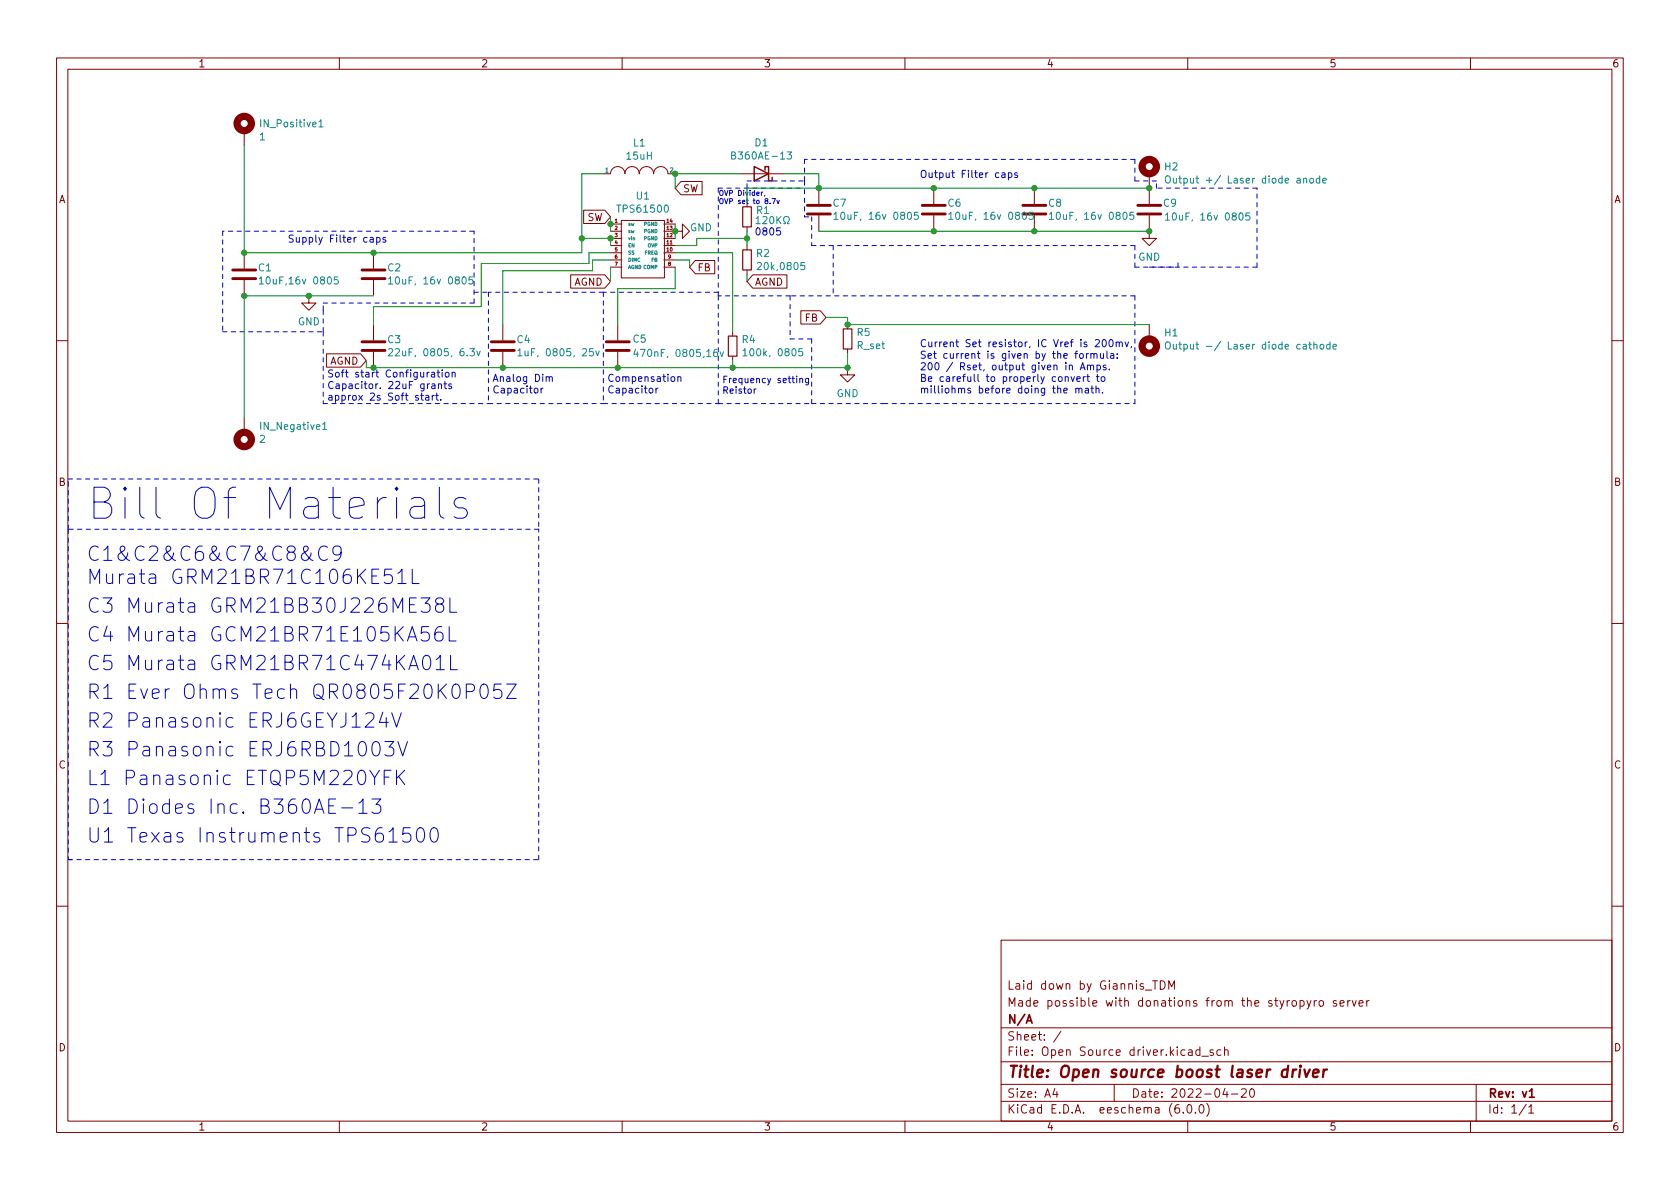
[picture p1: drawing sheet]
<svg xmlns="http://www.w3.org/2000/svg" width="297mm" height="210mm" viewBox="0 0 297 210" stroke-linecap="round" stroke-linejoin="round" font-family="sans-serif">
<g fill="none" stroke="#840000" stroke-width=".18">
<path d="M10 10.2h277v190.1h-277zM12 12.2h273v186.1h-273zM60 10.2v2M110 10.2v2M160 10.2v2M210 10.2v2M260 10.2v2M43.2 23.1v2.5M103.2 37.2h3.7l1 1.1-1 1.2h-3.7zM106.7 30.7h1.2a1.27 1.27 0 0 1 1.3-1.2 1.27 1.27 0 0 1 1.3 1.2 1.27 1.27 0 0 1 1.3-1.2 1.27 1.27 0 0 1 1.2 1.2 1.27 1.27 0 0 1 1.3-1.2 1.27 1.27 0 0 1 1.3 1.2 1.27 1.27 0 0 1 1.2-1.2 1.27 1.27 0 0 1 1.3 1.2h1.3M107.9 39.6h2.1M109.9 39h7.6v10.1h-7.6z"/>
<path d="M117.4 39.6h2M120.4 32.1h3.7v2.3h-3.7l-1-1.1zM130.8 30.7h7.6M132.1 35.8v.8M144.8 33.3v2.8M144.8 38.1v2.8M165.1 33.3v2.8M165.1 38.1v2.8M182.9 33.3v2.8M182.9 38.1v2.8M203.2 38.1v4.1h1.3l-1.3 1.2-1.3-1.2h1.3M203.2 30.7v5.4"/>
<path d="M43.2 44.7v2.8M43.2 49.5v2.8M54.6 52.3v1.3h1.3l-1.3 1.3-1.3-1.3h1.3M66 44.7v2.8M66 49.5v2.8M66 57.4v2.8M88.9 57.4v2.8M100.9 48.6h6l1 1.2-1 1.2h-6zM107.9 44.7h2.1M107.9 43.4h2.1M107.9 42.2h2.1M107.9 40.9h2.1"/>
<path d="M107.9 46h2.1M107.9 47.2h2.1M109.2 57.4v2.8M117.4 40.9h3.2v-1.3l1.3 1.3-1.3 1.3v-1.3M117.4 44.7h2M117.4 43.4h2M117.4 42.2h2M117.4 46h2M117.4 47.2h2M122.9 46.1h3.5v2.3h-3.5l-1-1.2zM129.5 58.7v.7M132.1 40.1v.8"/>
<path d="M132.1 43.4v.8M132.1 47.7v.8M133.1 48.6h6v2.4h-6l-1-1.2zM141.6 55h3.4l1 1.1-1 1.2h-3.4zM149.9 57.4v.8M203.2 57.4v2.5M10 60.2h2M43.2 73.9v2.5M57.7 62.6h6.1l1 1.1-1 1.2h-6.1zM66 62.2v2.8M88.9 62.2v2.8M109.2 62.2v2.8"/>
<path d="M129.5 63v.7M149.9 65v1.3h1.2l-1.2 1.3-1.3-1.3h1.3M149.9 61.7v.8M285 60.2h2M10 110.2h2M285 110.2h2M10 160.2h2M177 166.3h108v32h-108zM203.8 173.4h.8M205.1 173.4a.76 .76 0 0 1 .9 .8 .76 .76 0 0 1-.9 .7zM206.6 174.9v-1.5l.5 1.1 .5-1.1v1.5M229.9 177l.4-.1 .3 .3v.4l-.2 .3h-.5"/>
<path d="M231.1 176.9l.3 1M231.8 176.9l-.5 1.4-.2 .1M232.4 176.9v1M232.8 176.9l-.3 .1-.1 .2M233.4 177l.3-.1 .3 .3v.4l-.3 .3h-.3l-.2-.3v-.4zM236.3 177l-.4-.1-.2 .2 .1 .3 .5 .1v.4h-.6M236.9 177.4l.7-.1v-.3l-.5-.1-.2 .2 .1 .8h.6M238.3 176.9v1M238.7 176.9l-.3 .1-.1 .2M239.1 176.9l.3 1 .4-1M240.3 177.4l.7-.1-.1-.3-.4-.1-.2 .2 .1 .8h.5M241.6 176.9v1"/>
<path d="M242.1 176.9l-.3 .1-.2 .2M285 160.2h2M60 198.3v2M110 198.3v2M160 198.3v2M177 194.8h108M177 191.8h108M177 187.8h108M177 181.8h108M186.5 192.5l-.4 1h1M186.9 193v1M187.6 182.4l-1.3 1.9"/>
<path d="M197 191.8v3M208.4 195.3a.59 .59 0 0 0-.7 .7v.5l.2 .3h.4l.2-.1 .1-.5-.2-.2-.4-.1-.3 .3M209.2 196.7v.1M210 198.3v2M210.1 195.4l.1-.1a.81 .81 0 0 1 .6 .7 .81 .81 0 0 1-.3 .8h-.1a.81 .81 0 0 1-.6-.6 .81 .81 0 0 1 .3-.8zM211.4 196.7v.1M212.1 195.5l.3-.2a.81 .81 0 0 1 .5 .7 .81 .81 0 0 1-.3 .8h-.1a.81 .81 0 0 1-.4-1.3zM212.1 185.7l-.4-.1-.3 .3v.4l.2 .3h.5M212.1 185.1v1.5M212.5 186.8h1.1M213.4 195.1a1.72 1.72 0 0 1 0 2.3M214.5 185.7l-.4-.1-.2 .2 .1 .3 .5 .1v.4h-.6"/>
<path d="M215.9 185.7l-.5-.1-.3 .3v.4l.2 .3h.6M216.5 185.8l.2-.2 .4 .1v.9M216.5 185.1v1.5M216.6 192.5l-.4 1h.9M216.9 193v1M217.7 193.5h1.2M219.5 192.7l.6-.2 .2 .2 .1 .3-1 1h1M221.1 192.7l.2-.2a.81 .81 0 0 1 .6 .7 .81 .81 0 0 1-.3 .8h-.2a.81 .81 0 0 1-.3-1.3zM260 198.3v2M261 191.8v6.5M269.9 195.3l-1.3 1.9M270.3 195.8l.4-.5v1.5"/>
<path d="M270.3 196.8h.9"/>
</g>
<path d="M181.5 180.9l.5-1.5 .5 1.5M181.6 180.5h.7M270.4 193l.4-.5v1.5M270.4 194h.9" fill="none" stroke="#840000" stroke-width=".3"/>
<path d="M228.6 189.1l-.1 1.4M229.2 189.1l-.4 .1-.2 .3M229.9 189.1l-.2 1.4M230 188.5l-.2 .1 .1 .1 .1-.1v-.1l-.1 .2M230.6 189.1l.3 1.4 .7-1.4M232.2 189.8l.9-.2v-.4l-.6-.1-.3 .3v1l.2 .1 .6-.1M234.1 189.1l-.2 1.4M234.6 189.1l-.4 .1-.2 .3" fill="none" stroke="#840000" stroke-width=".4"/>
<g fill="none" stroke="#840000" stroke-width=".51">
<path d="M142.7 37.8h4.1M142.7 36.3h4.1M163.1 37.8h4M163.1 36.3h4M180.8 37.8h4.1M180.8 36.3h4.1M201.2 37.8h4M201.2 36.3h4M41.1 49.3h4.1M41.1 47.7h4.1M64 49.3h4.1M64 47.7h4.1"/>
<path d="M64 62h4.1M64 60.4h4.1M86.9 62h4M86.9 60.4h4M107.2 62h4.1M107.2 60.4h4.1"/>
</g>
<g fill="none" stroke="#008484" stroke-width=".18">
<path d="M56.4 21.5l.3-.3v1.2M56.4 22.4h.7M129.4 27.5l.5-.1 .1-.2v-.2l-.6-.1v1.2h.4l.2-.1 .1-.3-.3-.2M133.7 38.7l.3-.4v1.3M133.7 39.6h.7M134.9 38.4l.5-.1 .2 .4-.8 .9h.8M136.2 38.4l.2-.1a.68 .68 0 0 1 .4 .6 .68 .68 0 0 1-.4 .7l-.2-.2-.1-.3zM137.4 38.3v1.3M137.5 38.8l.6 .8M138.1 38.3l-.7 .7M138.6 39.6h.3v-.3a.54 .54 0 0 1-.3-.7 .54 .54 0 0 1 .8-.3 .58 .58 0 0 1-.2 1v.3h.3M139.2 26.9h.7l-.4 .4 .4 .2v.5l-.2 .1-.5-.1"/>
<path d="M147.4 37.9l.4-.4v1.3M147.4 38.8h.8M162.3 37.5h-.6l-.1 .6 .2-.1 .5 .1 .1 .2-.1 .4-.2 .1-.5-.1M167.8 37.9l.3-.4v1.3M167.8 38.8h.7M182.6 37.5h-.6v.6l.2-.1 .4 .1 .1 .2-.1 .4-.1 .1-.5-.1M185.5 37.9l.4-.4v1.3M185.5 38.8h.8M200.4 37.5h-.6l-.1 .6 .2-.1 .5 .1 .1 .2-.1 .4-.2 .1-.5-.1M206.1 38l.3-.3v1.2M206.1 38.9h.7M206.2 31.2l.2-.1a.43 .43 0 0 1 .5 .4v.4a.42 .42 0 0 1-.4 .5 .42 .42 0 0 1-.4-.5v-.4z"/>
<path d="M207.5 31.5v.8l.3 .1 .2-.2M220.9 37.7h-.6v.6l.2-.2 .4 .1 .1 .2-.1 .4-.1 .1-.5-.1M231.6 31.6l.2-.1 .4 .1v.5l-.1 .2-.3 .1-.2-.2zM233.3 31.6l-.3-.1-.3 .3 .2 .5h.4M233.3 31.1v1.3M233.9 31.9l.6-.1-.1-.2-.3-.1-.2 .2v.6h.5M45.8 49.3l.4-.3v1.2M45.8 50.2h.8M59.7 49h-.6v.6l.2-.2 .4 .1 .1 .2-.1 .4-.1 .1-.5-.1M68.7 49.3l.4-.3v1.2M68.7 50.2h.7M83.6 49h-.6l-.1 .6 .2-.2 .4 .1 .1 .2v.4l-.2 .1-.5-.1"/>
<path d="M133.9 46.5l.5-.1 .2 .4-.8 .9h.8M142.2 46.4h-.6v.6l.2-.1 .4 .1 .1 .1-.1 .5-.1 .1-.5-.1M57 75l.4-.3v1.2M57 75.9h.8M68.7 61.8l.5-.1 .2 .3-.8 .9h.8M84.3 62.1l.3 .8 .3-.8M91.6 62l.3-.3v1.2M91.6 62.9h.7M105.3 62.1l.3 .8 .4-.8M112.4 61.7l-.3 .9h.8M127.3 62.2l.3 .9 .3-.9M131.4 62l.3-.3v1.2"/>
<path d="M131.4 62.9h.7M141.9 61.7h-.6l-.1 .6 .2-.2 .4 .1 .1 .2v.4l-.2 .1-.5-.1M206.1 60.6l.3-.1a.43 .43 0 0 1 .5 .4v.4a.42 .42 0 0 1-.4 .4 .42 .42 0 0 1-.4-.4zM207.5 60.9v.8h.3l.2-.1M208 60.9v.8M232.3 61l.2-.1h.3l.1 .8M233.5 61l.1-.1 .4 .1 .1 .5-.2 .2h-.3l-.1-.1zM235.2 60.9h-.4l-.3 .2 .2 .6h.5M235.2 60.5v1.2M235.7 61.3l.6-.1-.1-.3h-.3l-.2 .2 .1 .6h.4"/>
</g>
<g fill="none" stroke="#840000" stroke-width="1.3">
<circle cx="43.2" cy="21.8" r="1.27"/>
<circle cx="203.2" cy="29.5" r="1.27"/>
<circle cx="43.2" cy="77.7" r="1.27"/>
<circle cx="203.2" cy="61.2" r="1.27"/>
</g>
<path d="M131.3 36.6h1.5v3.5h-1.5zM128.8 59.4h1.5v3.6h-1.5zM131.3 44.2h1.5v3.5h-1.5zM149.1 58.2h1.5v3.5h-1.5z" fill="none" stroke="#840000" stroke-width=".2"/>
<path d="M133.3 29.5l2.6 1.2-2.6 1.3zM135.3 30.1v-.6h.6v2.5h.6v-.6" fill="none" stroke="#840000" stroke-width=".25"/>
<g fill="none" stroke="#0000c2" stroke-width=".18">
<path d="M134.6 34v.6M134.9 34l-.3 .1M135.2 34.5l-.1 .2M136.5 35.1h.6l-.4 .9M137.4 35.4l.2 .6 .2-.6M177.2 30.6h.4l.1 .8M177.7 30.9h-.4l-.2 .2 .2 .3 .4-.1M178.3 30.6h.4l.2 .2-.1 .5h-.5M178.3 30.6v1.2M179.9 30.6h-.3l-.2 .1v.2l.5 .1v.3h-.5M65.5 42h.4l.1 .8M66 42.3h-.4l-.2 .2 .2 .3h.4"/>
<path d="M66.6 42h.4l.2 .2-.1 .6h-.5M66.6 42v1.3M68.2 42h-.3l-.2 .2v.1l.5 .2v.3h-.5M138 40.3h-.6l-.1 .6 .2-.1h.4l.1 .2v.4l-.2 .2-.5-.2M74.4 69.9h.5M74.6 69.5v1.1l.3 .2M75.3 70h.5v.8M75.8 70.2l-.4 .1-.2 .2 .2 .3 .4-.1M76.3 65.9h.5l.1 .8M76.4 67.9h.5v.8M76.4 69.9v.9M76.8 69.9l-.4 .3"/>
<path d="M76.9 66.1l-.5 .1-.2 .2 .2 .3 .5-.1M76.9 68.2h-.4l-.2 .2 .2 .3h.4M77 69.9h.5M77.2 69.5v1.1l.3 .2M77.3 65.8h.5M77.5 65.4v1.1l.3 .2M77.5 68l.2-.1h.3l.1 .8M77.5 67.9v.8M77.9 70.6v.2M78.2 65.4v.1M78.2 65.8v.9M78.5 67.9h.5"/>
<path d="M78.7 67.5v1l.3 .2M78.8 65.9l.3-.1 .3 .3v.3l-.3 .3-.3-.1-.1-.2zM79.8 67.9h-.3l-.2 .2 .1 .1 .4 .2v.3h-.5M79.9 66l.2-.2 .3 .1 .1 .8M79.9 65.8v.9M95.7 68.7v.8M96 68.7l-.3 .2M96.6 66.7l.1-.1 .3 .1 .1 .8M97.1 66.8l.2-.2 .3 .1 .1 .8M116 68.7v.8M116.3 68.7l-.3 .2M118.8 66.7l.3-.1 .2 .2v.4l-.2 .3-.3-.1-.2-.2z"/>
<path d="M119.8 66.7l.2-.1 .3 .1 .1 .8M119.8 66.6v.9M133.3 68.8v.7M133.7 68.8l-.4 .2M141.4 67l.2-.1 .3 .1v.7M141.4 66.9v.8M143 66.9v.9l-.3 .3-.2-.1M143 67l-.4-.1-.2 .2 .1 .5h.5M188.1 69.1l.6-.1-.1-.3h-.3l-.2 .1 .1 .6h.4M188.3 66.7l.2-.1 .3 .1 .1 .8M189.1 64.7l.1-.1h.3l.1 .8M189.4 66.6l.3 .9 .3-.9"/>
<path d="M190 62.5h.5M190.2 68.8l.2-.1h.3l.1 .8M190.2 68.7v.8M190.4 67l.6-.1-.1-.2-.3-.1-.2 .2 .1 .6h.4M190.5 62.1l-.3 .2v1.1M190.8 68.8l.1-.1h.3l.1 .8M190.9 62.6l.2-.1 .4 .1v.5l-.1 .2-.3 .1-.2-.2zM191 65.4l.4-1.3 .4 1.3M191.1 65h.6M191.5 66.6v.9M191.9 66.6l-.4 .2M191.9 68.7h.5l.1 .8"/>
<path d="M192.1 62.5v.9M192.1 66.6h.5M192.3 64.7l.2-.1h.3v.8M192.3 64.6v.8M192.3 66.2v1.1l.3 .2M192.5 62.5l-.4 .3M192.5 69h-.5l-.2 .2 .2 .3 .5-.1M192.8 64.7l.2-.1h.3l.1 .8M192.9 62.6l.2-.1 .3 .1v.8M192.9 62.5v.9M192.9 68.7h.5M193.1 68.2v1.1l.3 .2"/>
<path d="M193.4 62.7l.2-.2 .3 .1 .1 .8M193.7 60.2l.4-.2 .3 .4-.8 .9h.8M193.8 68.8l.2-.1h.3v.8M193.8 68.2v1.3M193.8 66.6h.5M194 64.6h.3l.3 .2-.2 .5h-.4M194 64.6v1.2M194 66.2v1.1l.3 .2M194.6 62.5v.8l.3 .1 .2-.2M194.7 66.7l.2-.1 .4 .1 .1 .5-.2 .2-.3 .1-.2-.2zM194.9 69.4v.1M195.1 60.1l.1-.1a.68 .68 0 0 1 .4 .7 .68 .68 0 0 1-.4 .6 .84 .84 0 0 1-.1-1.2z"/>
<path d="M195.1 62.5v.9M195.5 64.6h-.3l-.1 .1v.2l.4 .1v.3h-.4M195.7 62.1v1.1l.2 .2M196.1 65.3v.1M196.2 60.2l.2-.2a.68 .68 0 0 1 .4 .7 .68 .68 0 0 1-.4 .6l-.2-.1-.1-.4zM196.4 62.6h.5v.8M196.9 62.8l-.4 .1-.2 .2 .2 .3 .4-.1M197.3 60.6l.2-.1h.3l.1 .8M197.3 60.5v.8M197.5 63.2v.2M197.5 62.6v.1M197.9 60.7l.2-.2h.3v.8"/>
<path d="M198.9 60.5l.3 .8 .3-.8M200.1 61.3l-.1 .2M55 97.8a1.1 1.1 0 0 1-1.5 1.2 .69 .69 0 0 1 0-1.1l.8-.5a.47 .47 0 0 0 .1-.7l-.3-.1-.3 .1a.95 .95 0 0 0 .2 1.2l1 1.1 .4 .1M57.9 96.8a.95 .95 0 0 0-1.1-.1 .95 .95 0 0 0-.5 .9 1.08 1.08 0 0 0 .3 1.2 1.08 1.08 0 0 0 1.2 .2l.1-.1M60.3 97.6l-.5 .5-.7-.1-.2-.4v-.6l.2-.3 .7-.1 .4 .2a1.68 1.68 0 0 1-.6 2.3h-.5M72.7 88.2l.5-.2h1.1l.5 .2 .3 .6v2.8M75.1 89.3l-.5 .3h-1.4a1.08 1.08 0 0 0-.8 1 1.08 1.08 0 0 0 .8 1h1.4l.5-.2M77.7 86.2v4.7l.2 .5 .6 .2M82.4 88.2l-.5-.2h-.8l-.5 .2-.3 .6 .3 .8 .5 .2h.8l.5 .3 .2 .5-.2 .8-.5 .2h-1.1l-.5-.2M69.3 100.6h-1.2l-.2 1.3 .4-.3 .8 .1 .3 .4-.1 .8-.4 .3h-.6l-.4-.3M70.3 101.4l.8-.8v2.6M70.3 103.2h1.5"/>
<path d="M72.9 100.6v2.6h1.2M74.5 105.7h1.5l-.8 1a.69 .69 0 0 1 .8 .5v.6l-.2 .3-.2 .2h-.8l-.3-.3M74.9 116.1a.61 .61 0 0 1 .7-.2 .61 .61 0 0 1 .4 .5 1.49 1.49 0 0 1-.4 2 .65 .65 0 0 1-.8-.5 2.17 2.17 0 0 1 .1-1.8zM75.8 110.8h-1.2l-.1 1.2 .3-.2 .9 .1 .2 .4-.1 .8-.4 .2h-.6l-.3-.2M77.1 116.6l.7-.7v2.5M77.1 118.4h1.5M77.5 106.8a.55 .55 0 0 1-.5-.5 .55 .55 0 0 1 .5-.6h.5a.55 .55 0 0 1 .5 .6 .55 .55 0 0 1-.5 .5l-.8 .1-.2 .4v.5l.5 .5h.5l.5-.5v-.5l-.5-.5M78.1 110.8a1.01 1.01 0 0 0-1.2 1.1v1l.2 .3 .7 .1 .4-.2 .1-.8-.2-.4-.7-.1-.5 .5M79.4 110.8v2.5h1.2M79.5 105.7v2.6h1.3M79.7 115.9v2.5h1.2M64.7 126.3l.3-.3h.6a.69 .69 0 0 1 .4 1.1l-1.5 1.5h1.6"/>
<path d="M65.4 136.2l.8 1.3 .9-1.3M66 131.4a.61 .61 0 0 1 .6-.3 .61 .61 0 0 1 .5 .5 1.49 1.49 0 0 1-.5 2.1 .65 .65 0 0 1-.7-.5 2.17 2.17 0 0 1 .1-1.8zM66.2 137.5v1.2M67.7 125.9l-.6 1.8h1.6M67.9 137.4h.9M68.1 131.1h1.5l-.8 1a.69 .69 0 0 1 .8 .5v.6l-.2 .3-.3 .2h-.7l-.3-.3M68.3 126.9v1.7M69.1 136.2h-1.2v2.5M69.3 126l.8 2.6 .9-2.6M70.1 136.2v2.5M70.3 131.1l.9 2.6 .8-2.6M70.5 137.3l1.1 1.4"/>
<path d="M71.6 136.2l-1.5 1.5M82.4 122.3h1a.69 .69 0 0 0 .5-.7 .69 .69 0 0 0-.5-.6h-1v2.5M85.1 121.2a.61 .61 0 0 1 .6-.2 .61 .61 0 0 1 .5 .5 1.49 1.49 0 0 1-.5 2 .65 .65 0 0 1-.7-.5 2.17 2.17 0 0 1 .1-1.8zM88.6 121h-1.2l-.1 1.2 .3-.3 .9 .2 .2 .3-.1 .9-.3 .2h-.7l-.3-.2M89.6 121h1.7l-1.7 2.5h1.7M58.1 142.5h.9M59.3 141.3h-1.2v2.5h1.2M60.4 142.9h2M63.5 142l.7-.7v2.5M63.5 143.8h1.4M65.8 141.3h1.5l-.8 1a.69 .69 0 0 1 .8 .4v.6l-.2 .4-.3 .1h-.7l-.3-.2M68.8 147.1l.7-.7v2.5"/>
<path d="M68.8 148.9h1.4M72.5 146.4h-1.2l-.1 1.2 .4-.3 .8 .2 .2 .3-.1 .9-.3 .2h-.6l-.4-.2M73.9 146.6a.61 .61 0 0 1 .6-.2 .61 .61 0 0 1 .4 .5 1.49 1.49 0 0 1-.4 2 .65 .65 0 0 1-.8-.5 2.17 2.17 0 0 1 .2-1.8zM76.3 146.6a.61 .61 0 0 1 .6-.2 .61 .61 0 0 1 .5 .5 1.49 1.49 0 0 1-.5 2 .65 .65 0 0 1-.7-.5 2.17 2.17 0 0 1 .1-1.8z"/>
</g>
<g fill="none" stroke="#0000c2" stroke-width=".18" stroke-dasharray=".8 .8">
<path d="M127 33.3h15.2M132.1 32h10.1M132.1 33.3v-1.3M142.2 28.2v3.8M142.2 32v6.3M142.2 38.3h1.3M143.5 38.3v5.1M200.7 32v-3.8M200.7 28.2h-58.5M204.5 32h-3.8M204.5 33.3v-1.3M222.2 33.3h-17.7"/>
<path d="M39.4 58.7h17.7M39.4 40.9v17.8M57.1 53.6h26.7M57.1 54.9v3.8M57.1 54.9v-1.3M57.1 58.7v12.7M83.8 53.6v-12.7M83.8 51.7h2.6M83.8 40.9h-44.4M86.4 51.7v19.7M106.7 51.7v19.7M106.7 51.7h-20.3"/>
<path d="M127 51.7h-20.3M127 52.3v-19M127 52.3v19.1M139.7 52.3h-12.7M139.7 59.9h3.8M139.7 52.3v7.6M143.5 43.4h57.2M143.5 59.9v11.5M147.3 43.4v8.9M172.7 52.3h-33M200.7 47.2h7.6M200.7 43.4v3.8"/>
<path d="M200.7 52.3h-28M203.2 47.2h19M208.3 47.2v-1.2M222.2 47.2v-13.9M57.1 71.4h29.3M86.4 71.4h20.3M106.7 71.4h20.9M127 71.4h16.5M143.5 71.4h12.7M156.2 71.4h44.5M200.7 71.4v-19.1M12.1 93.6v-8.9"/>
<path d="M12.1 84.7h83.1M12.1 93.6v58.4M95.2 93.6h-83.1M95.2 84.7v8.9M12.1 152h.6M12.1 152h83.1M95.2 152v-58.4"/>
</g>
<g fill="none" stroke="#008400" stroke-width=".18">
<path d="M43.2 25.6v19.1h59.7v-14h3.8M107.9 38.3v2.6M119.4 39.6v2.6M130.8 30.7h-11.4v2.6M138.4 30.7h6.4v2.6M203.2 33.3h-71.1v2.5M66 52.3h-22.8v21.6M102.9 42.2h5v1.2M107.9 47.2v2.6M107.9 44.7h-3.8v1.9h-19v7.6h-19.1v3.2M107.9 46h-3.1v1.9h-15.9v9.5M119.4 47.2v3.8h-10.2v6.4"/>
<path d="M119.4 44.7h10.1v14M119.4 46h2.5v1.2M132.1 40.9v2.5M132.1 48.5v1.3M132.1 42.2h-8.9v1.2h-3.8M144.8 40.9h58.4M146 56.1h3.9v1.3h53.3M64.8 63.7v1.3M129.5 63.7v1.3M149.9 62.5v2.5h-83.9"/>
</g>
<g fill="#008400" stroke="#008400" stroke-width=".18">
<circle cx="165.1" cy="33.3" r=".46"/>
<circle cx="165.1" cy="40.9" r=".46"/>
<circle cx="203.2" cy="33.3" r=".46"/>
<circle cx="144.8" cy="33.3" r=".46"/>
<circle cx="182.9" cy="33.3" r=".46"/>
<circle cx="182.9" cy="40.9" r=".46"/>
<circle cx="203.2" cy="40.9" r=".46"/>
<circle cx="66" cy="65" r=".46"/>
<circle cx="88.9" cy="65" r=".46"/>
<circle cx="149.9" cy="57.4" r=".46"/>
<circle cx="149.9" cy="65" r=".46"/>
<circle cx="132.1" cy="42.2" r=".46"/>
<circle cx="129.5" cy="65" r=".46"/>
<circle cx="119.4" cy="30.7" r=".46"/>
<circle cx="107.9" cy="39.6" r=".46"/>
<circle cx="119.4" cy="40.9" r=".46"/>
<circle cx="107.9" cy="42.2" r=".46"/>
<circle cx="102.9" cy="42.2" r=".46"/>
<circle cx="43.2" cy="44.7" r=".46"/>
<circle cx="43.2" cy="52.3" r=".46"/>
<circle cx="54.6" cy="52.3" r=".46"/>
<circle cx="109.2" cy="65" r=".46"/>
<circle cx="66" cy="44.7" r=".46"/>
</g>
<text font-size="7.6" fill="#0000c2" x="15.2" y="91.9">Bill Of Materials</text>
<g font-size="3.5" fill="#0000c2">
<text x="15.2" y="99.2">C1&amp;C2&amp;C6&amp;C7&amp;C8&amp;C9</text>
<text x="15.2" y="103.3">Murata GRM21BR71C106KE51L</text>
<text x="15.2" y="113.5">C4 Murata GCM21BR71E105KA56L</text>
<text x="15.2" y="108.4">C3 Murata GRM21BB30J226ME38L</text>
<text x="15.2" y="118.5">C5 Murata GRM21BR71C474KA01L</text>
<text x="15.2" y="123.6">R1 Ever Ohms Tech QR0805F20K0P05Z</text>
<text x="15.2" y="128.7">R2 Panasonic ERJ6GEYJ124V</text>
<text x="15.2" y="133.8">R3 Panasonic ERJ6RBD1003V</text>
<text x="15.2" y="143.9">D1 Diodes Inc. B360AE-13</text>
<text x="15.2" y="138.9">L1 Panasonic ETQP5M220YFK</text>
<text x="15.2" y="149">U1 Texas Instruments TPS61500</text>
</g>
<text font-size="2.8" fill="#840000" x="178" y="190.6">Title: Open source boost laser driver</text>
<g font-size="2.1" fill="#840000">
<text x="178" y="178">Made possible with donations from the styropyro server</text>
<text x="178" y="175">Laid down by Giannis_TDM</text>
<text x="178" y="184">Sheet: /</text>
<text x="178" y="181">N/A</text>
<text x="178" y="186.7">File: Open Source driver.kicad_sch</text>
<text x="178" y="196.9">KiCad E.D.A. eeschema (6.0.0)</text>
<text x="178" y="194.1">Size: A4</text>
<text x="200" y="194.1">Date: 2022-04-20</text>
<text x="263" y="194.1">Rev: v1</text>
<text x="263" y="196.9">Id: 1/1</text>
</g>
<g font-size="1.8" fill="#840000">
<text x="35" y="11.9">1</text>
<text x="85" y="11.9">2</text>
<text x="135" y="11.9">3</text>
<text x="185" y="11.9">4</text>
<text x="235" y="11.9">5</text>
<text x="285" y="11.9">6</text>
<text x="10.3" y="35.9">A</text>
<text x="120.7" y="34">SW</text>
<text x="285.3" y="35.9">A</text>
<text x="103.8" y="39.1">SW</text>
<text x="123.3" y="48">FB</text>
<text x="101.4" y="50.5">AGND</text>
<text x="133.4" y="50.5">AGND</text>
<text x="142.4" y="56.9">FB</text>
<text x="58.2" y="64.5">AGND</text>
<text x="10.3" y="85.9">B</text>
<text x="285.3" y="85.9">B</text>
<text x="10.3" y="135.9">C</text>
<text x="285.3" y="135.9">C</text>
<text x="10.3" y="185.9">D</text>
<text x="285.3" y="185.9">D</text>
<text x="35" y="199.9">1</text>
<text x="85" y="199.9">2</text>
<text x="135" y="199.9">3</text>
<text x="185" y="199.9">4</text>
<text x="235" y="199.9">5</text>
<text x="285" y="199.9">6</text>
</g>
<g font-size="1.8" fill="#008484">
<text x="46.3" y="22.5">IN_Positive1</text>
<text x="45.9" y="24.8">1</text>
<text x="110.9" y="28.2">15uH</text>
<text x="112" y="25.9">L1</text>
<text x="130" y="28.2">B360AE-13</text>
<text x="133.5" y="25.9">D1</text>
<text x="112.5" y="35.3">U1</text>
<text x="206" y="30.1">H2</text>
<text x="208.3" y="32.4">Output +/ Laser diode anode</text>
<text x="109.5" y="37.6">TPS61500</text>
<text x="122" y="40.9">GND</text>
<text x="147.3" y="36.5">C7</text>
<text x="148.7" y="38.9">10uF, 16v 0805</text>
<text x="167.6" y="36.5">C6</text>
<text x="169" y="38.9">10uF, 16v 0805</text>
<text x="185.4" y="36.5">C8</text>
<text x="186.8" y="38.9">10uF, 16v 0805</text>
<text x="205.7" y="36.5">C9</text>
<text x="207.3" y="39">10uF, 16v 0805</text>
<text x="45.7" y="48">C1</text>
<text x="68.6" y="48">C2</text>
<text x="133.8" y="45.4">R2</text>
<text x="134.4" y="47.7">20k,0805</text>
<text x="201.2" y="46.1">GND</text>
<text x="46.8" y="50.3">10uF,16v 0805</text>
<text x="69.9" y="50.3">10uF, 16v 0805</text>
<text x="52.6" y="57.5">GND</text>
<text x="151.5" y="59.4">R5</text>
<text x="206" y="59.5">H1</text>
<text x="68.6" y="60.7">C3</text>
<text x="70" y="63">22uF, 0805, 6.3v</text>
<text x="91.4" y="60.7">C4</text>
<text x="92.7" y="63">1uF, 0805, 25v</text>
<text x="111.9" y="60.6">C5</text>
<text x="113.2" y="63.1">470nF, 0805,16v</text>
<text x="131.2" y="60.7">R4</text>
<text x="132.2" y="63">100k, 0805</text>
<text x="151.6" y="61.7">R_set</text>
<text x="208.6" y="61.8">Output -/ Laser diode cathode</text>
<text x="147.9" y="70.2">GND</text>
<text x="46.4" y="76">IN_Negative1</text>
<text x="45.9" y="78.3">2</text>
</g>
<g font-size="1.8" fill="#0000c2">
<text x="162.6" y="31.5">Output Filter caps</text>
<text x="133.3" y="41.6">0805</text>
<text x="133.8" y="37.8">R1</text>
<text x="50.8" y="42.9">Supply Filter caps</text>
<text x="162.6" y="61.4">Current Set resistor, IC Vref is 200mv,</text>
<text x="162.6" y="63.4">Set current is given by the formula:</text>
<text x="162.6" y="65.5">200 / Rset, output given in Amps.</text>
<text x="57.8" y="68.8">Capacitor. 22uF grants</text>
<text x="57.8" y="70.8">approx 2s Soft start.</text>
<text x="87" y="67.5">Analog Dim</text>
<text x="87" y="69.6">Capacitor</text>
<text x="107.3" y="67.5">Compensation</text>
<text x="107.3" y="69.6">Capacitor</text>
<text x="162.6" y="67.5">Be carefull to properly convert to</text>
<text x="162.6" y="69.6">milliohms before doing the math.</text>
</g>
<text font-size="1.8" fill="#008400" x="57.8" y="66.7">Soft start Configuration</text>
<g font-size="1.6" fill="#0000c2">
<text x="127.6" y="67.7">Frequency setting</text>
<text x="127.6" y="69.6">Reistor</text>
</g>
<g font-size="1.3" fill="#0000c2">
<text x="127" y="34.6">OVP Divider,</text>
<text x="127" y="36.1">OVP set to 8.7v</text>
</g>
<g font-size="1.1" fill="#008484">
<text x="107" y="30.5">1</text>
<text x="118.5" y="30.5">2</text>
</g>
<g font-size=".8" fill="#840000">
<text x="108.7" y="39.4">1</text>
<text x="108.7" y="40.6">2</text>
<text x="108.7" y="41.9">3</text>
<text x="117.9" y="41.9">12</text>
<text x="117.9" y="40.6">13</text>
<text x="117.9" y="39.4">14</text>
<text x="108.7" y="43.2">4</text>
<text x="108.7" y="44.4">5</text>
<text x="108.7" y="45.7">6</text>
<text x="108.7" y="47">7</text>
<text x="117.9" y="44.4">10</text>
<text x="117.9" y="43.2">11</text>
<text x="118.1" y="47">8</text>
<text x="118.1" y="45.7">9</text>
</g>
<g font-size=".8" fill="#008484">
<text x="111" y="39.9">sw</text>
<text x="111" y="41.2">sw</text>
<text x="113.9" y="41.2">PGND</text>
<text x="113.9" y="39.9">PGND</text>
<text x="111" y="42.5">vin</text>
<text x="111" y="43.7">EN</text>
<text x="111" y="45">SS</text>
<text x="111" y="46.3">DIMC</text>
<text x="111" y="47.5">AGND COMP</text>
<text x="113.9" y="42.5">PGND</text>
<text x="114" y="45">FREQ</text>
<text x="114.6" y="43.7">OVP</text>
<text x="115.2" y="46.3">FB</text>
</g>
</svg>
